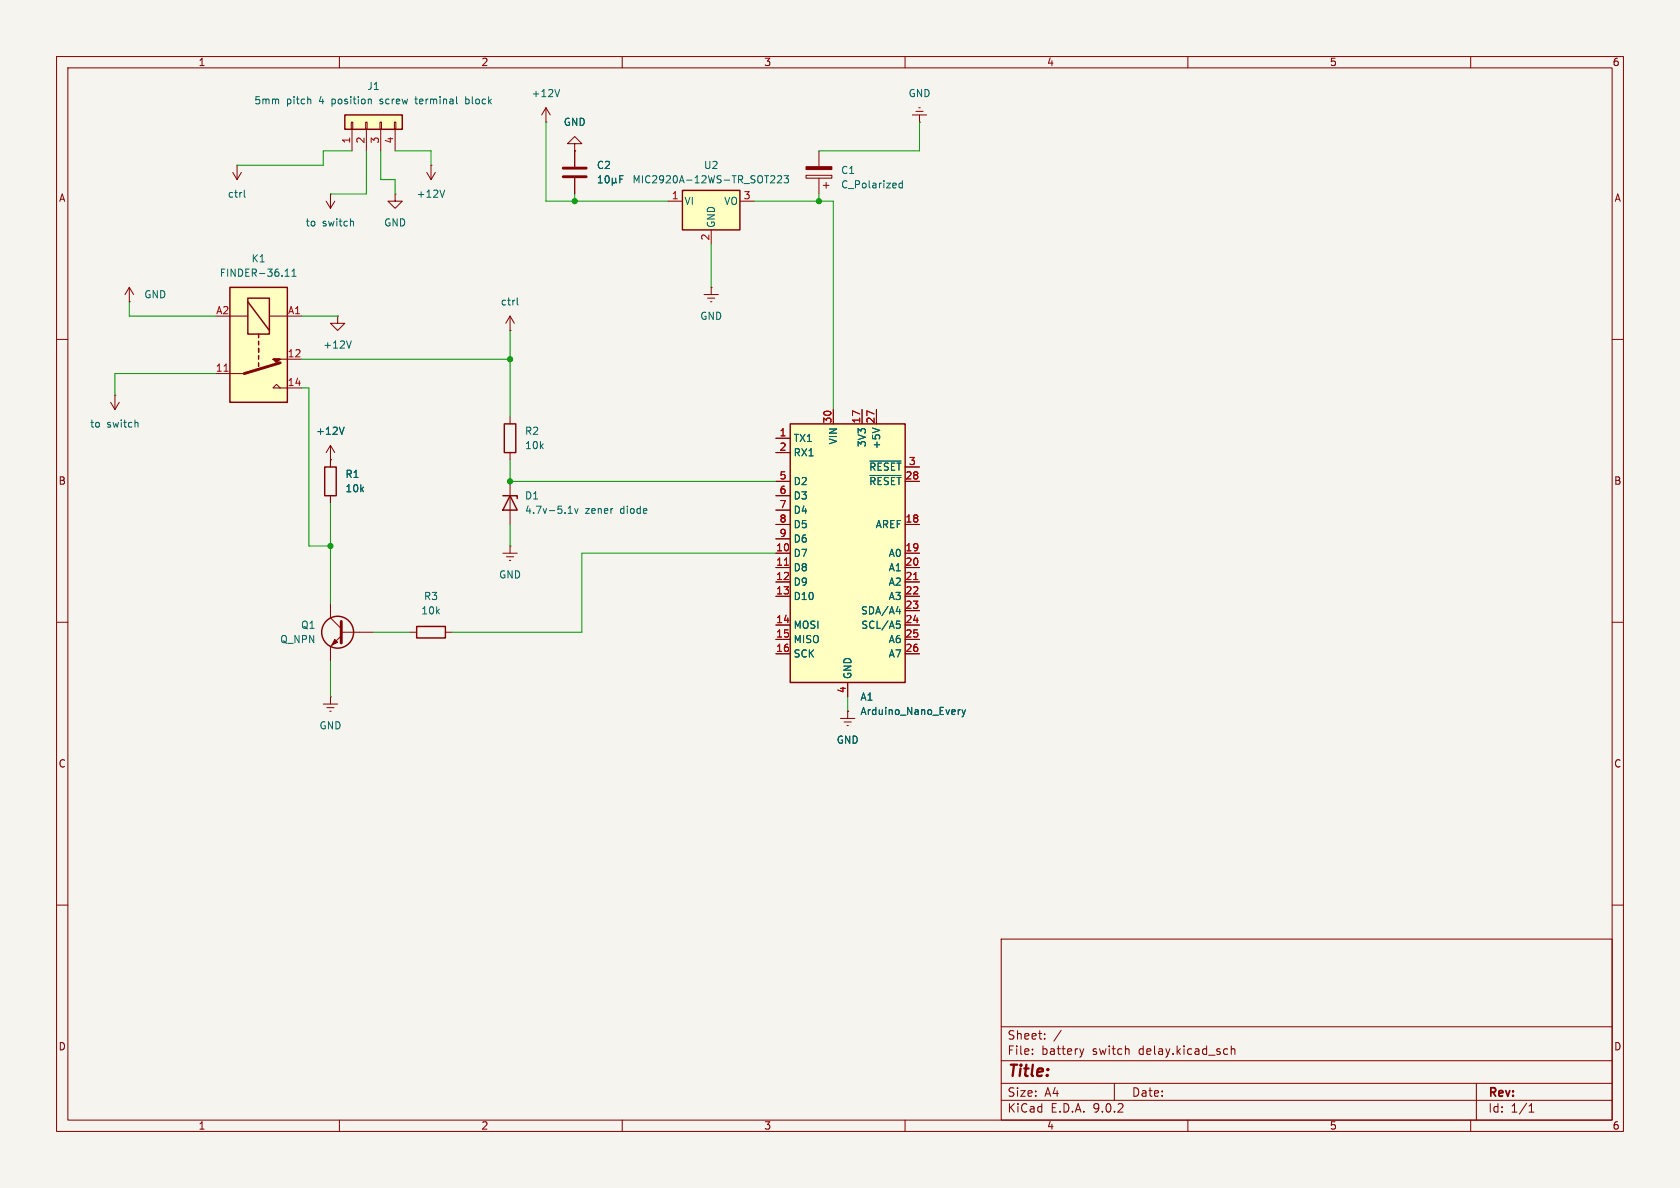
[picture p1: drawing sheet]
<svg xmlns="http://www.w3.org/2000/svg" width="297mm" height="210mm" viewBox="0 0 297 210" stroke-linecap="round" stroke-linejoin="round" font-family="sans-serif">
<path d="M0 0h297v210h-297z" fill="#f5f4ef" stroke="#f5f4ef" stroke-width=".18"/>
<g fill="none" stroke="#840000" stroke-width=".18">
<path d="M10 10h277v190h-277zM12 12h273v186h-273zM60 10v2M110 10v2M160 10v2M210 10v2M260 10v2M10 60h2M285 60h2M10 110h2M285 110h2M10 160h2"/>
<path d="M177 166h108v32h-108zM285 160h2M60 198v2M110 198v2M160 198v2M177 194.5h108M177 191.5h108M177 187.5h108M177 181.5h108M182.5 186.3v.1M182.5 185.5v.1M184.7 183.6v.1"/>
<path d="M184.7 182.8v.1M187.6 182.1l-1.3 2M190.9 185.4l.3 1M191.2 186.4l-.1 .4M191.6 185.4l-.4 1M197 191.5v3M199.5 185.5l.1 .9M210 198v2M216.9 185.4l.1 .1M217 186.3l-.1 .1M217.7 184.9v1.5M217.7 185.5l.2-.1 .3 .1 .1 .9"/>
<path d="M260 198v2M261 191.5v6.5M270.3 196.6h.9M270.3 195.5l.4-.4v1.5"/>
</g>
<path d="M61 20.3h10.1v2.6h-10.1z" fill="#ffffc2"/>
<g fill="none" stroke="#840000" stroke-width=".25">
<path d="M61 20.3h10.1v2.6h-10.1zM73.7 110.7h5v2.1h-5z"/>
<circle cx="59.7" cy="111.8" r="2.82"/>
</g>
<g fill="none" stroke="#840000" stroke-width=".18">
<path d="M62.1 21.6h.3v1.3h-.3zM62.2 22.9v3.8M64.6 21.6h.3v1.3h-.3zM64.8 22.9v3.8M67.2 21.6h.2v1.3h-.2zM67.3 22.9v3.8M69.7 21.6h.3v1.3h-.3zM69.8 22.9v3.8M90.2 58.4h.1M90.2 55.9l-.8 1.3M90.2 55.9l.7 1.3M90.2 55.9v2.5"/>
<path d="M19.6 71.1l.7 1.3M20.3 69.9h.1M20.3 69.9v2.5M21.1 71.1l-.8 1.3M58.4 106.7v2.5l1.9 1.9M60.3 111.8h5.7M60.3 112.4l-1.9 1.9v2.5M72.4 111.8h1.3M78.7 111.8h1.3M57.1 124.5h2.6M57.8 125.1h1.3M58.3 125.7h.2"/>
<path d="M58.4 123.2h.1M58.4 123.2v1.3"/>
</g>
<path d="M54.8 17.5l.1 .2v.7M65.5 17.5l.1 .2v.7M73.3 17.5h.5M73.5 17.1l.1 1.2M82.3 17.1v1.3M82.3 18.3l.4 .1M82.7 17.5l-.4 .1M91.4 52.6v1.1l.2 .2M24.2 74.7l.2 .1v.7" fill="none" stroke="#006464" stroke-width=".18"/>
<path d="M60.3 109.9v3.8" fill="none" stroke="#840000" stroke-width=".51"/>
<path d="M59.2 113l.5 .5-1 .5z" fill="#840000" stroke="#840000" stroke-width=".18"/>
<path d="M40.6 50.8h10.2v20.3h-10.2z" fill="#ffffc2"/>
<path d="M40.6 55.9h3.2M47.6 55.9h5.7M38.1 66h5.1M48.3 68.6l.6-.7 .6 .7zM49.5 63.5h3.8M49.5 68.6h3.8" fill="none" stroke="#840000" stroke-width=".18"/>
<path d="M40.6 50.8h10.2v20.3h-10.2zM43.8 52.7h3.8v6.4h-3.8zM43.8 53.3l3.8 5.1M45.7 59.1v.6M45.7 60.3v.7M45.7 61.6v.6M45.7 62.9v.6M45.7 64.1v.7" fill="none" stroke="#840000" stroke-width=".25"/>
<path d="M48.3 63.5h1.2h-1.2h1.2l-.6 .6z" fill="#840000" stroke="#840000" stroke-width=".18"/>
<path d="M49.5 64.1l-6.3 1.9" fill="none" stroke="#840000" stroke-width=".51"/>
<path d="M39.6 65.6h.7" fill="none" stroke="#a90000" stroke-width=".18"/>
<path d="M50.4 48.8h.7M50.5 47.9l.3-.3v1.2M51.6 48.8h.7M51.6 47.9l.4-.3v1.2" fill="none" stroke="#006464" stroke-width=".18"/>
<path d="M120.6 33.7h10.2v6.9h-10.2z" fill="#ffffc2"/>
<path d="M120.6 33.7h10.2v6.9h-10.2z" fill="none" stroke="#840000" stroke-width=".25"/>
<g fill="none" stroke="#840000" stroke-width=".18">
<path d="M57.7 35.6l.7 1.2M58.4 34.3h.1M58.4 34.3v2.5M59.2 35.6l-.8 1.2M118.1 35.6h2.5M130.8 35.6h2.5M22.9 53.3h.1M22.9 50.8l-.8 1.3M22.9 50.8l.7 1.3M22.9 50.8v2.5M124.5 52.1h2.5M125.1 52.7h1.3"/>
<path d="M125.6 53.3h.3M125.7 50.8h.1M125.7 40.6v2.6M125.7 50.8v1.3M148.6 127h2.5M149.2 127.6h1.3M149.7 128.3h.3M149.9 125.7h.1M149.9 125.7v1.3"/>
</g>
<path d="M62.3 39.1l.2 .2v.6M136.4 31.1h.5l.1 .3-.8 .9h.8M137.5 31.2l.4-.1 .3 .3-.8 .9h.8M138.6 31.1h.8l-.4 .4 .3 .2v.5l-.1 .1-.6-.1" fill="none" stroke="#006464" stroke-width=".18"/>
<path d="M139.7 74.9h20.3v45.8h-20.3z" fill="#ffffc2"/>
<path d="M89.2 74.9h2v5.1h-2zM139.7 74.9h20.3v45.8h-20.3zM57.4 82.6h2v5h-2zM88.9 87.6h2.5v.5M90.2 87.6l1.2 2.6h-2.5z" fill="none" stroke="#840000" stroke-width=".25"/>
<g fill="none" stroke="#840000" stroke-width=".18">
<path d="M96.5 19.1l-.7 1.2M96.5 19.1l.8 1.2M96.5 19.1v2.5M161.9 19.7h1.3M162.4 19.1h.3M41.1 30.5l.8 1.3M41.9 29.2h.1M41.9 29.2v2.6M42.7 30.5l-.8 1.3M69.8 34.3v1.3h1.3l-1.3 1.2-1.2-1.2h1.2M69.8 34.3h.1M75.4 30.5l.8 1.3"/>
<path d="M76.2 29.2h.1M76.2 29.2v2.6M77 30.5l-.8 1.3M96.5 21.6h.1M101.6 25.4h1.3l-1.3-1.3-1.3 1.3h1.3v1.3M101.6 26.7h.1M101.6 26.7v2.8M101.6 31.5v2.8M142.5 31h4.6v.5h-4.6zM144.8 26.7v2.8M144.8 31.5v2.8M145.5 32.8h1.1"/>
<path d="M146 32.3v1M161.3 20.3h2.5M162.6 21.6h.1M162.6 20.3v1.3M59.7 55.9v1.3h1.3l-1.3 1.2-1.3-1.2h1.3M59.7 55.9h.1M58.4 78.7l-.7 1.3M58.4 78.7l.8 1.3M58.4 78.7v3.9M90.2 73.7v1.2M137.2 77.5h2.5M147.3 72.4v2.5"/>
<path d="M152.4 72.4v2.5M154.9 72.4v2.5M58.4 81.3h.1M58.4 87.6v1.3M88.9 97.8h2.5M89.5 98.4h1.3M90 99.1h.3M90.2 96.5h.1M90.2 80v1.3M90.2 85.1v7.6M90.2 96.5v1.3M137.2 80h2.5"/>
<path d="M137.2 85.1h2.5M137.2 87.6h2.5M137.2 90.2h2.5M137.2 92.7h2.5M137.2 95.3h2.5M137.2 97.8h2.5M160 85.1h2.6M160 92.7h2.6M160 97.8h2.6M160 82.6h2.6M137.2 100.3h2.5M137.2 102.9h2.5"/>
<path d="M137.2 105.4h2.5M137.2 110.5h2.5M137.2 113h2.5M137.2 115.6h2.5M160 100.3h2.6M160 102.9h2.6M160 105.4h2.6M160 110.5h2.6M160 113h2.6M160 115.6h2.6M160 108h2.6M149.9 125.7h.1"/>
<path d="M149.9 120.7v2.5"/>
</g>
<path d="M138.7 99.9h.7M161.5 102.5h.8" fill="none" stroke="#a90000" stroke-width=".18"/>
<g fill="none" stroke="#006464" stroke-width=".18">
<path d="M98.9 15.8l-.4 1.3M43.2 33.6v1.1l.2 .2M78.6 33.6l-.4 1.3M105.8 32.3h.7M105.8 31.4l.3-.3v1.2M107.2 31.1h.1a.68 .68 0 0 1 .4 .6 .68 .68 0 0 1-.4 .6 .84 .84 0 0 1-.1-1.2zM108.2 32.1l.2 .2h.3l.1-.2M108.2 31.5v1.3M108.8 32.1l.2 .2M108.8 31.5v.6M109.6 31.7h.4M110.2 31.1h-.6v1.2"/>
<path d="M159.5 31.9v1.3M159.5 32.4h-.3l-.3 .2 .1 .6h.5M60.8 75.5l-.4 1.3M62.1 60.3l-.4 1.2M154.2 75.7l1.3 .4M100.4 90.7h.8M100.6 89.8l.2-.3v1.2M101.6 89.9l.3 .8 .3-.8M153.8 81.5h5.5M153.8 84h5.5M158.4 108.1h.8M158.5 109.8h.6"/>
<path d="M158.6 110.3h.3l.3 .2-.2 .5-.4 .1M159 107.7v.8M169.8 125.5l-.4 .2M170.1 125.5l.3 .8M170.4 126.3l-.3 .4M170.7 125.5l-.3 .8"/>
</g>
<path d="M142.5 29.5h4.6v.5h-4.6z" fill="#840000" stroke="#840000" stroke-width=".18"/>
<path d="M99.6 29.7h4M99.6 31.2h4" fill="none" stroke="#840000" stroke-width=".51"/>
<g fill="none" stroke="#009600" stroke-width=".18">
<path d="M62.2 26.7h-5.1v2.5h-15.2M64.8 26.7v7.6h-6.4M67.3 26.7v5.1h2.5v2.5M69.8 26.7h6.4v2.5M96.5 21.6v14h21.6M101.6 34.3v1.3M133.3 35.6h14v36.8M144.8 34.3v1.3M162.6 21.6v5.1h-17.8M22.9 53.3v2.6h15.2M53.3 55.9h6.4M90.2 58.4v15.3"/>
<path d="M125.7 43.2v7.6M38.1 66h-17.8v3.9M53.3 68.6h1.3v27.9h3.8M53.3 63.5h36.9M58.4 88.9v17.8M90.2 81.3v3.8h47M90.2 92.7v3.8M137.2 97.8h-34.3v14h-22.9M58.4 116.8v6.4M66 111.8h6.4M149.9 123.2v2.5"/>
</g>
<g fill="#009600" stroke="#009600" stroke-width=".18">
<circle cx="144.8" cy="35.6" r=".46"/>
<circle cx="101.6" cy="35.6" r=".46"/>
<circle cx="90.2" cy="63.5" r=".46"/>
<circle cx="90.2" cy="85.1" r=".46"/>
<circle cx="58.4" cy="96.5" r=".46"/>
</g>
<text font-size="2.8" fill="#840000" x="178" y="190.9">Title:</text>
<g font-size="2.1" fill="#840000">
<text x="178" y="184">Sheet:</text>
<text x="178" y="186.7">File:</text>
<text x="184.1" y="186.7">battery</text>
<text x="193.2" y="186.7">switch</text>
<text x="201.5" y="186.7">delay.kicad_sch</text>
<text x="178" y="196.9">KiCad</text>
<text x="178" y="194.1">Size:</text>
<text x="184.7" y="194.1">A4</text>
<text x="185.7" y="196.9">E.D.A.</text>
<text x="193.3" y="196.9">9.0.2</text>
<text x="200" y="194.1">Date:</text>
<text x="263" y="194.3">Rev:</text>
<text x="263" y="196.9">Id:</text>
<text x="267.1" y="196.9">1/1</text>
</g>
<g font-size="1.8" fill="#840000">
<text x="35" y="11.9">1</text>
<text x="85" y="11.9">2</text>
<text x="135" y="11.9">3</text>
<text x="185" y="11.9">4</text>
<text x="235" y="11.9">5</text>
<text x="285" y="11.9">6</text>
<text x="10.3" y="35.9">A</text>
<text x="285.3" y="35.9">A</text>
<text x="10.3" y="85.9">B</text>
<text x="285.3" y="85.9">B</text>
<text x="10.3" y="135.9">C</text>
<text x="285.3" y="135.9">C</text>
<text x="10.3" y="185.9">D</text>
<text x="285.3" y="185.9">D</text>
<text x="35" y="199.9">1</text>
<text x="85" y="199.9">2</text>
<text x="135" y="199.9">3</text>
<text x="185" y="199.9">4</text>
<text x="235" y="199.9">5</text>
<text x="285" y="199.9">6</text>
</g>
<g font-size="1.8" fill="#006464">
<text x="64.8" y="16.1">J1</text>
<text x="93.9" y="17.4">+12V</text>
<text x="160.5" y="17.4">GND</text>
<text x="44.9" y="18.6">5mm</text>
<text x="50.6" y="18.6">pitch</text>
<text x="56.5" y="18.6">4</text>
<text x="58.9" y="18.6">position</text>
<text x="67.6" y="18.6">screw</text>
<text x="74.1" y="18.6">terminal</text>
<text x="83.2" y="18.6">block</text>
<text x="99.6" y="22.5">GND</text>
<text x="40.2" y="35.2">ctrl</text>
<text x="73.6" y="35.2">+12V</text>
<text x="105.4" y="30.1">C2</text>
<text x="111.7" y="32.6">MIC2920A-12WS-TR_SOT223</text>
<text x="124.4" y="30.1">U2</text>
<text x="148.6" y="31">C1</text>
<text x="148.6" y="33.5">C_Polarized</text>
<text x="53.9" y="40.2">to</text>
<text x="57" y="40.2">switch</text>
<text x="67.8" y="40.2">GND</text>
<text x="120.9" y="36.4">VI</text>
<text x="126.6" y="40.4" transform="rotate(-90 126.6 40.4)">GND</text>
<text x="127.9" y="36.4">VO</text>
<text x="44.4" y="46.6">K1</text>
<text x="25.4" y="52.9">GND</text>
<text x="38.8" y="49.1">FINDER-36.11</text>
<text x="88.4" y="54.2">ctrl</text>
<text x="123.7" y="56.7">GND</text>
<text x="57" y="61.8">+12V</text>
<text x="15.8" y="75.8">to</text>
<text x="18.9" y="75.8">switch</text>
<text x="55.8" y="77.1">+12V</text>
<text x="92.7" y="77.1">R2</text>
<text x="92.7" y="79.6">10k</text>
<text x="140.2" y="78.3">TX1</text>
<text x="140.2" y="80.9">RX1</text>
<text x="148.2" y="78.7" transform="rotate(-90 148.2 78.7)">VIN</text>
<text x="153.3" y="79.1" transform="rotate(-90 153.3 79.1)">3V3</text>
<text x="153.6" y="83.4">~{RESET}</text>
<text x="155.8" y="79.5" transform="rotate(-90 155.8 79.5)">+5V</text>
<text x="61" y="84.7">R1</text>
<text x="61" y="87.2">10k</text>
<text x="92.7" y="88.5">D1</text>
<text x="140.2" y="86">D2</text>
<text x="140.2" y="88.5">D3</text>
<text x="153.6" y="86">~{RESET}</text>
<text x="92.7" y="91">4.7v-5.1v</text>
<text x="103.4" y="91">zener</text>
<text x="109.8" y="91">diode</text>
<text x="140.2" y="91">D4</text>
<text x="140.2" y="93.6">D5</text>
<text x="154.7" y="93.6">AREF</text>
<text x="140.2" y="96.1">D6</text>
<text x="140.2" y="98.7">D7</text>
<text x="140.2" y="101.2">D8</text>
<text x="157" y="98.7">A0</text>
<text x="157" y="101.2">A1</text>
<text x="74.9" y="106.3">R3</text>
<text x="88.1" y="102.5">GND</text>
<text x="140.2" y="103.7">D9</text>
<text x="140.2" y="106.3">D10</text>
<text x="157" y="103.7">A2</text>
<text x="157" y="106.3">A3</text>
<text x="49.4" y="113.9">Q_NPN</text>
<text x="53.1" y="111.4">Q1</text>
<text x="74.4" y="108.8">10k</text>
<text x="140.2" y="111.4">MOSI</text>
<text x="140.2" y="113.9">MISO</text>
<text x="152.1" y="108.8">SDA/A4</text>
<text x="152.2" y="111.4">SCL/A5</text>
<text x="157" y="113.9">A6</text>
<text x="140.2" y="116.4">SCK</text>
<text x="157" y="116.4">A7</text>
<text x="150.7" y="120.1" transform="rotate(-90 150.7 120.1)">GND</text>
<text x="152" y="124.1">A1</text>
<text x="56.4" y="129.1">GND</text>
<text x="147.8" y="131.7">GND</text>
<text x="152" y="126.6">Arduino_Nano_Every</text>
</g>
<g font-size="1.8" fill="#a90000">
<text x="62" y="25.5" transform="rotate(-90 62 25.5)">1</text>
<text x="64.5" y="25.5" transform="rotate(-90 64.5 25.5)">2</text>
<text x="67.1" y="25.5" transform="rotate(-90 67.1 25.5)">3</text>
<text x="69.6" y="25.5" transform="rotate(-90 69.6 25.5)">4</text>
<text x="118.7" y="35.3">1</text>
<text x="131.4" y="35.3">3</text>
<text x="125.5" y="42.6" transform="rotate(-90 125.5 42.6)">2</text>
<text x="38.1" y="55.6">A2</text>
<text x="50.8" y="55.6">A1</text>
<text x="38.1" y="65.8">11</text>
<text x="50.8" y="63.2">12</text>
<text x="50.8" y="68.3">14</text>
<text x="137.7" y="77.2">1</text>
<text x="147.1" y="75" transform="rotate(-90 147.1 75)">30</text>
<text x="152.1" y="75" transform="rotate(-90 152.1 75)">17</text>
<text x="154.7" y="75" transform="rotate(-90 154.7 75)">27</text>
<text x="137.7" y="79.8">2</text>
<text x="160.6" y="82.3">3</text>
<text x="137.7" y="84.8">5</text>
<text x="137.7" y="87.4">6</text>
<text x="137.7" y="89.9">7</text>
<text x="160" y="84.8">28</text>
<text x="137.7" y="92.5">8</text>
<text x="137.7" y="95">9</text>
<text x="160" y="92.5">18</text>
<text x="137.1" y="97.5">10</text>
<text x="137.1" y="100.1">11</text>
<text x="160" y="97.5">19</text>
<text x="160" y="100.1">20</text>
<text x="137.1" y="102.6">12</text>
<text x="137.1" y="105.2">13</text>
<text x="160" y="102.6">21</text>
<text x="160" y="105.2">22</text>
<text x="160" y="107.7">23</text>
<text x="137.1" y="110.2">14</text>
<text x="137.1" y="112.8">15</text>
<text x="160" y="110.2">24</text>
<text x="160" y="112.8">25</text>
<text x="137.1" y="115.3">16</text>
<text x="160" y="115.3">26</text>
<text x="149.6" y="122.6" transform="rotate(-90 149.6 122.6)">4</text>
</g>
</svg>
